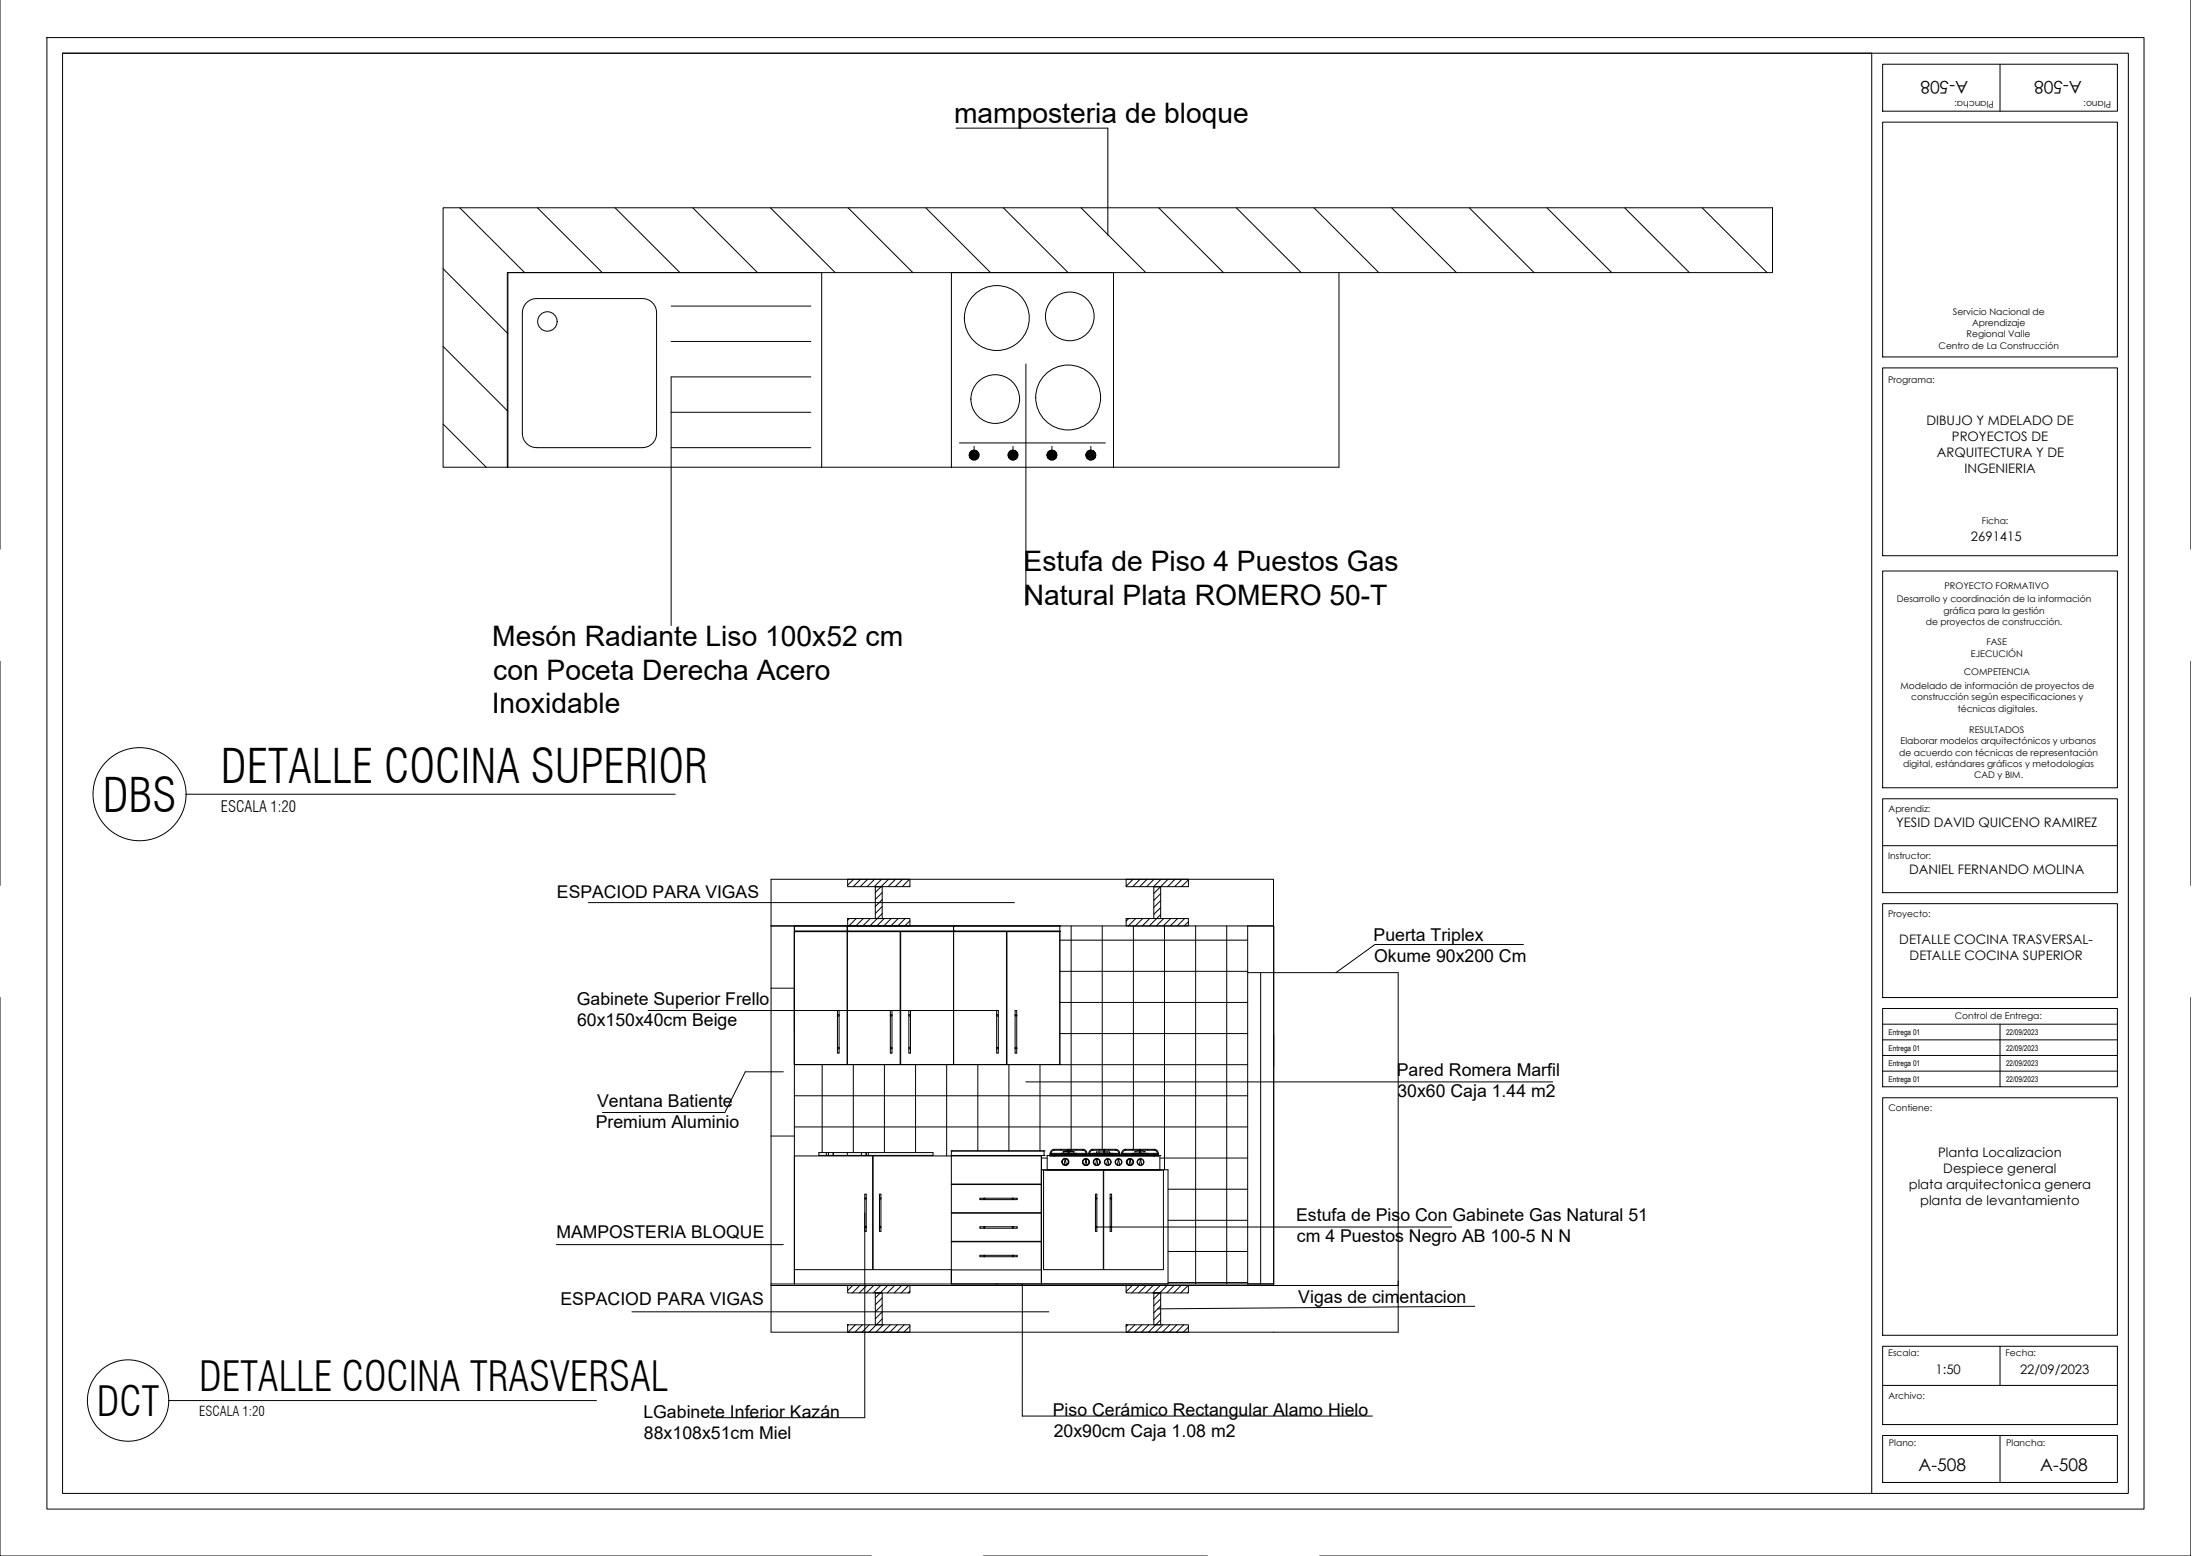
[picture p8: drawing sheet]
<svg xmlns="http://www.w3.org/2000/svg" width="707mm" height="500mm" viewBox="0 0 707 500" stroke-linecap="round" stroke-linejoin="round" font-family="sans-serif">
<!-- layer: A-ANOTATE -->
<g fill="none" stroke="#000" stroke-width=".32">
<path d="M307.2 41.2h48.8v34.4M147.7 66.8l20.9 20.8M172.7 66.8l20.8 20.8M197.7 66.8l20.8 20.8M222.6 66.8l20.8 20.8M247.6 66.8l20.8 20.8M272.5 66.8l20.8 20.8M297.5 66.8l20.8 20.8M322.4 66.8l20.9 20.8M347.4 66.8l20.8 20.8M372.3 66.8l20.9 20.8M397.3 66.8l20.8 20.8"/>
<path d="M422.2 66.8l20.9 20.8M447.2 66.8l20.8 20.8M472.1 66.8l20.9 20.8M497.1 66.8l20.8 20.8M522.1 66.8l20.8 20.8M547 66.8l20.8 20.8M142.4 86.3l20.8 20.9M142.4 111.3l20.8 20.8M329.7 116.9v77.7M142.4 136.2l13.9 13.9M215.7 121.1v79.9M189.1 290h136.9"/>
<path d="M489.5 303.4h-47.7l-12.5 9.1M208.3 324.6h112.5M251.7 344.3h-12.2l-6.6 13.1h-39.3M329.6 347.6h169.4M178.8 399.9h72.9M277.9 389.6v65.9h-49.8M352.5 394.2h114M320.2 412.5h.1M328.5 412.5v42.4h112.5M473.9 419.7l-101.9 .8M203.1 421.4h133.9"/>
</g>
<!-- layer: 0 -->
<g fill="none" stroke="#000" stroke-width=".32">
<path d="M20.1 17.1h581.4M247.8 297.5h161.5v115.5M255.3 299.3h.1M255.3 299.2h.1M255.3 297.5h.1M255.3 297.5v115M255.3 299.2h85.3M255.3 299.3h34v42.7M272.3 299.2h.1M272.3 297.5h.1M272.3 297.5v44.5M272.4 282.5h20v2.4h-20z"/>
<path d="M272.4 295.1h20v2.4h-20zM272.9 295.1l-.5 .5M274.3 282.5l-1.9 1.9M275.1 295.1l-2.3 2.4M276.5 282.5l-2.3 2.4M277.4 295.1l-2.4 2.4M278.8 282.5l-2.4 2.4M279.7 295.1l-2.4 2.4M281.1 282.5l-2.4 2.4M281.3 284.9h2.2v10.2h-2.2zM281.3 284.9h2.2M283.3 282.5l-2.4 2.4"/>
<path d="M283.5 286.8l-2.2 2.2M283.5 289l-2.2 2.2M283.5 291.2l-2.2 2.3M283.5 293.5l-4 4M284.1 295.1l-2.4 2.4M285.5 282.5l-4.2 4.2M286.4 295.1l-2.4 2.4M287.8 282.5l-2.4 2.4M288.6 295.1l-2.3 2.4M290 282.5l-2.3 2.4M290.9 295.1l-2.4 2.4M292.3 282.5l-2.4 2.4"/>
<path d="M292.4 284.6l-.3 .3M292.4 295.8l-1.7 1.7M306.4 299.2h.1M306.4 297.5h.1M306.4 297.5v44.5M340.6 299.2h.1M340.6 297.5h.1M340.6 299.3h-17v42.7M340.6 297.5v44.5M344.2 297.5v71.7M354.2 297.5v71.7M361.9 282.5h20v2.4h-20z"/>
<path d="M361.9 295.1h20v2.4h-20zM362.7 295.1l-.8 .8M364.1 282.5l-2.2 2.2M364.2 297.5v71.7M365 295.1l-2.4 2.4M366.4 282.5l-2.4 2.4M367.2 295.1l-2.4 2.4M368.6 282.5l-2.4 2.4M369.4 295.1l-2.3 2.4M370.8 284.9h2.2v10.2h-2.2zM370.8 284.9h2.2M370.8 282.5l-2.3 2.4"/>
<path d="M373 293.8l-3.7 3.7M373 287.1l-2.2 2.2M373 289.3l-2.2 2.2M373 291.6l-2.2 2.2M373.1 282.5l-2.4 2.4M374 295.1l-2.4 2.4M374.2 297.5v78.3M375.3 282.5l-4.5 4.5M376.2 295.1l-2.4 2.4M377.6 282.5l-2.4 2.4M378.4 295.1l-2.4 2.4M379.8 282.5l-2.4 2.4"/>
<path d="M380.7 295.1l-2.4 2.4M381.9 282.7l-2.2 2.2M381.9 296.1l-1.4 1.4M384.2 297.5v115M394.2 297.5v115M400.9 297.5v115M409.2 297.5v-15h-161.4v145.5h201.5v-115.5h-48.4M247.8 317.5h7.5M340.6 302h60.3M340.6 312.1h60.3M405.1 312.5v100M269.1 324.6h.5v13.7h-.5z"/>
<path d="M286.1 324.6h.5v13.7h-.5zM292.1 324.6h.5v13.7h-.5zM320.3 324.6h.5v13.7h-.5zM326.2 324.6h.5v13.7h-.5zM340.6 322h60.3M340.6 332.1h60.3M255.3 342h.1M255.3 342h85.3M255.3 342h145.6M255.3 352h145.6M264.2 342v28.3M274.2 342v28.3"/>
<path d="M284.2 342v28.3M289.4 342v-42.7h34v42.7M294.2 342v28.3M304.2 342v29.4M306.4 342h.1M314.2 342v27.8M324.2 342v27.8M334.2 342v27.8M340.6 342h.1M247.8 365h7.5M255.3 371.4h25.1v36.5h-25.1M255.3 362h145.6"/>
<path d="M263.1 370.3h36.7v.9h-36.7zM265.5 370.3v.9M266.2 370.3v.9M267.8 370.3v.9M272.3 370.3v.9M276.8 370.3v.9M278.3 370.3v.9M279 370.3v.9M305.7 371.2h.1M305.7 369.8h.1M305.7 371.2h29.8M305.7 369.8v42.7"/>
<path d="M305.7 369.8h29.8M334.6 375.8h.1M334.6 375.8h40.7v36.7M334.6 371.2v41.3M334.6 371.4h-54v36.5h25.1M334.6 372h1.9M335.3 375.9h19.2v32h-19.2zM335.5 371.2h.1M335.5 369.8h.1M335.5 369.8v1.4M336.5 371.2h.1M336.5 371.2h36.2"/>
<path d="M336.5 371.2v4.6M337.4 371h34.9v.4h-34.9zM337.5 370.5l11.7 .1M337.5 370.5v.1M337.8 370.5h.1M337.8 370.5v.1M338.8 369.2h9.2M338.8 369.5h9.2M338.8 369.2v.3M338.8 370.5v.9M338.8 369.2a1.3 1.3 0 0 0-1.3 1.3M338.8 369.5a1.01 1.01 0 0 0-1 1"/>
<path d="M341 371h.1M341 370.5h.1M341 369.2v.3M341 370.5v.5M341.7 371v-1.1h3.4v1.1M341.7 370.8h3.4M342.3 372.3l-.4 1.9M342.3 372.3h.1M342.3 372.3l.4 1.9M343.2 370.5h.1M343.2 370.5h.3M343.2 369.4v1.1"/>
<path d="M343.5 370.5h.1M343.5 369.4v1.1M345.1 370.1l-1.7-.5-1.7 .5h3.4M345.8 371h.1M345.8 370.5h.1M345.8 369.2v.3M345.8 370.5v.5M348 369.2v.3M348 370.5v.5M348 369.5a1.01 1.01 0 0 1 1 1M348 369.2a1.3 1.3 0 0 1 1.3 1.3M348.6 374.3h.7"/>
<path d="M348.9 372.4h.1M348.9 372.4a.98 .98 0 0 0-.9 .8 .98 .98 0 0 0 .6 1.1M349 370.5h.1M349 372.4l-.4 1.9M349 370.5v.1M349 372.4l.3 1.9M349 372.4a.98 .98 0 0 1 .9 .8 .98 .98 0 0 1-.6 1.1M349.9 370.5h9.9M349.9 370.5v.1M350.2 370.5h.1M350.2 370.5v.1M351.2 369.2h7.3v.3h-7.3"/>
<path d="M351.2 369.2v.3M351.2 370.5v.5M351.2 369.2a1.3 1.3 0 0 0-1.3 1.3M351.2 369.5a1.01 1.01 0 0 0-1 1M351.5 371h.1M351.5 370.5h.1M351.5 370.5v.5M352.2 370.5v.5M352.4 371v-.9h4.2v.9M352.4 372.3l-.3 2M352.4 372.3h.1M352.4 372.3l.4 2"/>
<path d="M353.1 370.1v.9M353.4 369.2v.3M354.7 375.9h19.2v32h-19.2zM354.7 370.5h.1M354.7 370.5h.3M354.7 369.4v1.1M354.7 369.4h.3M355 370.5h.1M355 369.4v1.1M355.8 370.1v.9M356 372.3h.1M356 372.4l-.4 1.9"/>
<path d="M356 372.4l.3 1.9M356.3 369.2v.3M356.7 371h.1M356.7 370.5h.1M356.7 370.5v.5M357.5 371h.1M357.5 370.5h.1M357.5 370.5v.5M358.5 370.5v.5M358.5 369.5a1.01 1.01 0 0 1 1 1M358.5 369.2a1.3 1.3 0 0 1 1.3 1.3M359.4 372.4l-.3 1.9"/>
<path d="M359.4 372.3h.1M359.5 372.4l.3 1.9M359.5 370.5h.1M359.5 370.5v.1M359.8 370.5v.1M360.4 370.5h11.8M360.4 370.5v.1M360.7 370.5h.1M360.7 370.5v.1M361.7 370.5v.5M361.7 369.2a1.3 1.3 0 0 0-1.3 1.3M361.7 369.5a1.01 1.01 0 0 0-1 1"/>
<path d="M363.2 372.4l-.4 1.9M363.2 372.3h.1M363.2 372.4l.3 1.9M363.9 371h.1M363.9 370.5h.1M363.9 369.2v.3M363.9 370.5v.5M364.6 370.5v.5M364.6 370.1a3.4 3.4 0 0 1 3.4 0h-3.4M366.2 370.5h.1M366.2 370.5h.2M366.2 369.4v1.1"/>
<path d="M366.4 370.5h.1M366.4 369.4v1.1M366.5 372.4l-.3 1.9M366.5 372.3h.1M366.5 372.4l.4 1.9M368 370.5v.5M368.7 371h.1M368.7 370.5h.1M368.7 369.2v.3M368.7 370.5v.5M370.9 369.2h-9.2v.3h9.2M370.9 369.2v.3"/>
<path d="M370.9 370.5v.9M370.9 369.2a1.3 1.3 0 0 1 1.3 1.3M370.9 369.5a1.01 1.01 0 0 1 1 1M371.9 370.5h.1M371.9 370.5v.1M372.2 370.5v.1M372.7 371.2h.1M372.7 371.2v4.6M372.7 372h28.2M277.9 383.7h.5v11.9h-.5zM282.6 383.7h.5v11.9h-.5zM305.7 398.9h28.9"/>
<path d="M305.7 380.4h28.9M305.7 380.5h28.9M305.7 389.6h28.9M305.7 389.7h28.9M305.7 398.8h28.9M314.9 385h11.9v.4h-11.9zM314.9 394.1h11.9v.5h-11.9zM352 383.7h.5v11.9h-.5zM356.7 383.7h.5v11.9h-.5zM375.3 382.1h25.6M375.3 392h25.6M247.8 412.5h161.5"/>
<path d="M247.8 413h201.5M272.4 413h20v2.4h-20zM274 413l-1.6 1.6M276.3 413l-2.4 2.4M278.5 413l-2.4 2.4M280.8 413l-2.4 2.4M281.3 415.4h2.2v10.2h-2.2zM281.3 415.4h2.2M283 413l-2.4 2.4M283.5 417l-2.2 2.2M283.5 419.2l-2.2 2.2M285.2 413l-3.9 4"/>
<path d="M287.5 413l-2.4 2.4M289.7 413l-2.3 2.4M292 413l-2.4 2.4M292.4 414.8l-.6 .6M305.7 408h28.9M314.9 403.3h11.9v.4h-11.9zM361.9 413h20v2.4h-20zM363.8 413l-1.9 1.9M366.1 413l-2.4 2.4M368.3 413l-2.4 2.4M370.6 413l-2.4 2.4M370.8 415.4h2.2v10.2h-2.2z"/>
<path d="M370.8 415.4h2.2M372.8 413l-2.4 2.4M373 417.3l-2.2 2.2M373 419.5l-2.2 2.3M375.1 413l-4.3 4.3M375.3 402.1h25.6M375.3 412h25.6M377.3 413l-2.4 2.4M379.5 413l-2.3 2.4M381.8 413l-2.4 2.4M381.9 415.1l-.2 .3M272.4 425.6h20v2.4h-20z"/>
<path d="M272.6 425.6l-.2 .2M274.9 425.6l-2.4 2.4M277.1 425.6l-2.4 2.4M279.4 425.6l-2.4 2.4M283.5 421.5l-2.2 2.2M283.5 423.7l-4.3 4.3M283.8 425.6l-2.3 2.4M286.1 425.6l-2.4 2.4M288.3 425.6l-2.3 2.4M290.6 425.6l-2.4 2.4M292.4 426.1l-2 1.9M361.9 425.6h20v2.4h-20z"/>
<path d="M362.4 425.6l-.5 .6M364.7 425.6l-2.4 2.4M366.9 425.6l-2.4 2.4M369.2 425.6l-2.4 2.4M373 421.8l-2.2 2.2M373 424l-4 4M373.7 425.6l-2.4 2.4M375.9 425.6l-2.4 2.4M378.1 425.6l-2.3 2.4M380.4 425.6l-2.4 2.4M381.9 426.4l-1.6 1.6"/>
<circle cx="269.4" cy="326.2" r=".26"/>
<circle cx="269.4" cy="336.7" r=".26"/>
<circle cx="286.4" cy="326.2" r=".26"/>
<circle cx="286.4" cy="336.7" r=".26"/>
<circle cx="292.3" cy="326.2" r=".26"/>
<circle cx="292.3" cy="336.7" r=".26"/>
<circle cx="320.5" cy="326.2" r=".26"/>
<circle cx="320.5" cy="336.7" r=".26"/>
<circle cx="326.5" cy="326.2" r=".26"/>
<circle cx="326.5" cy="336.7" r=".26"/>
<circle cx="337.7" cy="370.7" r=".22"/>
<circle cx="342.3" cy="373.2" r=".98"/>
<circle cx="342.3" cy="373.2" r="1.09"/>
<circle cx="342.4" cy="373.3" r="1.08"/>
<circle cx="343.4" cy="369.4" r=".14"/>
<circle cx="349" cy="373.3" r="1.08"/>
<circle cx="349" cy="373.3" r="1.09"/>
<circle cx="349.1" cy="370.7" r=".22"/>
<circle cx="350" cy="370.7" r=".22"/>
<circle cx="352.4" cy="373.3" r="1.08"/>
<circle cx="352.4" cy="373.3" r=".98"/>
<circle cx="352.4" cy="373.3" r="1.09"/>
<circle cx="356" cy="373.3" r=".98"/>
<circle cx="356" cy="373.3" r="1.09"/>
<circle cx="359.4" cy="373.3" r=".98"/>
<circle cx="359.4" cy="373.3" r="1.09"/>
<circle cx="359.7" cy="370.7" r=".22"/>
<circle cx="360.6" cy="370.7" r=".22"/>
<circle cx="363" cy="373.3" r="1.08"/>
<circle cx="363.2" cy="373.3" r=".98"/>
<circle cx="363.2" cy="373.3" r="1.09"/>
<circle cx="366.3" cy="369.4" r=".14"/>
<circle cx="366.5" cy="373.3" r=".98"/>
<circle cx="366.5" cy="373.3" r="1.09"/>
<circle cx="372" cy="370.7" r=".22"/>
<circle cx="278.1" cy="385" r=".22"/>
<circle cx="278.1" cy="394.2" r=".22"/>
<circle cx="282.9" cy="385" r=".22"/>
<circle cx="282.9" cy="394.2" r=".22"/>
<circle cx="316.3" cy="394.3" r=".22"/>
<circle cx="316.3" cy="385.2" r=".22"/>
<circle cx="325.5" cy="385.2" r=".22"/>
<circle cx="325.5" cy="394.3" r=".22"/>
<circle cx="352.3" cy="385" r=".22"/>
<circle cx="352.3" cy="394.2" r=".22"/>
<circle cx="357" cy="385" r=".22"/>
<circle cx="357" cy="394.2" r=".22"/>
<circle cx="316.3" cy="403.5" r=".22"/>
<circle cx="325.5" cy="403.5" r=".22"/>
</g>
<!-- layer: MUEBLES -->
<g fill="none" stroke="#000" stroke-width=".32">
<path d="M215.7 98.3h44.9M430.3 87.6v62.5h-267.3v-62.5h101.1v62.5M167.9 100.5v38.8M167.9 100.5a4.5 4.5 0 0 1 4.5-4.6h34a4.5 4.5 0 0 1 4.6 4.6M211 100.5v38.8M215.7 109.7h44.9M167.9 139.3a4.6 4.6 0 0 0 4.5 4.5h34a4.5 4.5 0 0 0 4.6-4.5M215.7 132.5h44.9M215.7 121.1h44.9M215.7 143.8h44.9M305.7 150.1v-62.5h52.1v62.5M308.3 142.3h46.9"/>
<path d="M313 143.4v1.4M325.5 143.4v1.4M338 143.4v1.4M350.5 143.4v1.4"/>
<circle cx="175.9" cy="103.3" r="3.1"/>
<circle cx="320.3" cy="102.2" r="10.4"/>
<circle cx="343.8" cy="101.6" r="7.8"/>
<circle cx="319.8" cy="128.2" r="7.8"/>
<circle cx="343.3" cy="127.7" r="10.4"/>
</g>
<g fill="#000" stroke="#000" stroke-width=".32">
<path d="M313 146.2h1.6v.4zM325.5 146.2h1.6l-.1 .4zM338 146.2h1.6v.4zM350.5 146.2h1.6v.4z"/>
<path d="M311.5 146.6l.1 .3 1.4-.7zM311.6 146.9l1.4-.7-1.2 1zM311.8 147.2l.3 .2 .9-1.2z"/>
<path d="M311.6 145.5l-.1 .4 1.5 .3zM311.5 145.9l1.5 .3h-1.5zM311.5 146.2v.4l1.5-.4z"/>
<path d="M313 146.2l-.9 1.2 .3 .2zM313 146.2l-.3 1.5-.3-.1zM313 146.2l-.3 1.5 .3 .1z"/>
<path d="M312.1 145l.9 1.2-.6-1.4zM312.1 145l.9 1.2-1.2-1zM311.8 145.2l-.2 .3 1.4 .7z"/>
<path d="M313 146.2v1.6l.4-.1zM313 146.2l.7 1.4-.3 .1zM313 146.2l.7 1.4 .3-.2z"/>
<path d="M313 144.6v1.6l.4-1.5zM312.7 144.7l.3-.1v1.6zM312.4 144.8l.6 1.4-.3-1.5z"/>
<path d="M313 146.2l1 1.2 .2-.2zM313 146.2l1.4 .7-.2 .3zM313 146.2l1.4 .7 .2-.3z"/>
<path d="M314 145l-1 1.2 1.2-1zM313.7 144.8l.3 .2-1 1.2zM313.4 144.7l-.4 1.5 .7-1.4z"/>
<path d="M313 146.2h1.6v-.3zM313 146.2l1.4-.7 .2 .4zM313 146.2l1.4-.7-.2-.3z"/>
<path d="M324 146.6l.1 .3 1.4-.7zM324.1 146.9l1.4-.7-1.2 1zM324.3 147.2l.2 .2 1-1.2z"/>
<path d="M324.1 145.5l-.1 .4 1.5 .3zM324 145.9l1.5 .3h-1.5zM324 146.2v.4l1.5-.4z"/>
<path d="M325.5 146.2l-1 1.2 .3 .2zM325.5 146.2l-.3 1.5-.4-.1zM325.5 146.2l-.3 1.5 .3 .1z"/>
<path d="M324.5 145l1 1.2-.7-1.4zM324.5 145l1 1.2-1.2-1zM324.3 145.2l-.2 .3 1.4 .7z"/>
<path d="M325.5 146.2v1.6l.4-.1zM325.5 146.2l.7 1.4-.3 .1zM325.5 146.2l.7 1.4 .3-.2z"/>
<path d="M325.5 144.6v1.6l.4-1.5zM325.2 144.7l.3-.1v1.6zM324.8 144.8l.7 1.4-.3-1.5z"/>
<path d="M325.5 146.2l1 1.2 .2-.2zM325.5 146.2l1.4 .7-.2 .3zM325.5 146.2l1.4 .7 .1-.3z"/>
<path d="M326.5 145l-1 1.2 1.2-1zM326.2 144.8l.3 .2-1 1.2zM325.9 144.7l-.4 1.5 .7-1.4z"/>
<path d="M325.5 146.2h1.6l-.1-.3zM325.5 146.2l1.4-.7 .1 .4zM325.5 146.2l1.4-.7-.2-.3z"/>
<path d="M336.5 146.6l.1 .3 1.4-.7zM336.6 146.9l1.4-.7-1.2 1zM336.8 147.2l.3 .2 .9-1.2z"/>
<path d="M336.6 145.5l-.1 .4 1.5 .3zM336.5 145.9l1.5 .3h-1.5zM336.5 146.2v.4l1.5-.4z"/>
<path d="M338 146.2l-.9 1.2 .3 .2zM338 146.2l-.3 1.5-.3-.1zM338 146.2l-.3 1.5 .3 .1z"/>
<path d="M337.1 145l.9 1.2-.6-1.4zM337.1 145l.9 1.2-1.2-1zM336.8 145.2l-.2 .3 1.4 .7z"/>
<path d="M338 146.2v1.6l.4-.1zM338 146.2l.7 1.4-.3 .1zM338 146.2l.7 1.4 .3-.2z"/>
<path d="M338 144.6v1.6l.4-1.5zM337.7 144.7l.3-.1v1.6zM337.4 144.8l.6 1.4-.3-1.5z"/>
<path d="M338 146.2l1 1.2 .3-.2zM338 146.2l1.4 .7-.1 .3zM338 146.2l1.4 .7 .2-.3z"/>
<path d="M339 145l-1 1.2 1.3-1zM338.7 144.8l.3 .2-1 1.2zM338.4 144.7l-.4 1.5 .7-1.4z"/>
<path d="M338 146.2h1.6v-.3zM338 146.2l1.4-.7 .2 .4zM338 146.2l1.4-.7-.1-.3z"/>
<path d="M349 146.6l.1 .3 1.4-.7zM349.1 146.9l1.4-.7-1.2 1zM349.3 147.2l.3 .2 .9-1.2z"/>
<path d="M349.1 145.5l-.1 .4 1.5 .3zM349 145.9l1.5 .3h-1.5zM349 146.2v.4l1.5-.4z"/>
<path d="M350.5 146.2l-.9 1.2 .3 .2zM350.5 146.2l-.3 1.5-.3-.1zM350.5 146.2l-.3 1.5 .3 .1z"/>
<path d="M349.6 145l.9 1.2-.6-1.4zM349.6 145l.9 1.2-1.2-1zM349.3 145.2l-.2 .3 1.4 .7z"/>
<path d="M350.5 146.2v1.6l.4-.1zM350.5 146.2l.7 1.4-.3 .1zM350.5 146.2l.7 1.4 .3-.2z"/>
<path d="M350.5 144.6v1.6l.4-1.5zM350.2 144.7l.3-.1v1.6zM349.9 144.8l.6 1.4-.3-1.5z"/>
<path d="M350.5 146.2l1 1.2 .3-.2zM350.5 146.2l1.4 .7-.1 .3zM350.5 146.2l1.4 .7 .2-.3z"/>
<path d="M351.5 145l-1 1.2 1.3-1zM351.2 144.8l.3 .2-1 1.2zM350.9 144.7l-.4 1.5 .7-1.4z"/>
<path d="M350.5 146.2h1.6v-.3zM350.5 146.2l1.4-.7 .2 .4zM350.5 146.2l1.4-.7-.1-.3z"/>
</g>
<!-- layer: A-MUROS-Y.QUICENO -->
<path d="M569.6 87.5v-20.7h-427.2v83.3h20.8v-62.5h406.4" fill="none" stroke="#000" stroke-width=".32"/>
<!-- layer: A-BORDE-P -->
<path d="M0 -.1v176.5M704 -.1v176.5M0 212.4v72.1M704 212.4v72.1M0 320.4v179.5h280M704 320.4v179.5h-280M316 499.9h72" fill="none" stroke="#000" stroke-width=".32"/>
<!-- layer: A-MARGEN-1 -->
<path d="M15.1 12.1h673.9v472.7h-673.9z" fill="none" stroke="#000" stroke-width=".32"/>
<!-- layer: A-MARGEN-2 -->
<path d="M20.1 17.1h663.8v462.7h-663.8zM601.5 17.1v462.7M642.7 20.6v15.1M605 271.7h75.4M605 329h75.4M605 334.1h75.4M605 339.1h75.4M642.7 329v20.1M605 344.1h75.4M642.7 432.5v12.6M605 445.1h75.4M642.7 461.2v15.1" fill="none" stroke="#000" stroke-width=".32"/>
<!-- layer: A-ROTULO -->
<path d="M605 20.6h75.4v15.1h-75.4zM605 39.2h75.4v75.5h-75.4zM605 118.2h75.4v60.3h-75.4zM605 183.4h75.4v69.7h-75.4zM605 256.6h75.4v30.2h-75.4zM605 290.3h75.4v30.2h-75.4zM605 324h75.4v25.1h-75.4zM605 352.7h75.4v76.3h-75.4zM605 432.5h75.4v25.2h-75.4zM605 461.2h75.4v15.1h-75.4z" fill="none" stroke="#000" stroke-width=".32"/>
<!-- layer: A-SIMB -->
<g fill="none" stroke="#000" stroke-width=".32">
<path d="M59.8 255.2h157.2M54.2 450h137.5"/>
<circle cx="44.8" cy="255.1" r="15"/>
<circle cx="41.2" cy="449.9" r="13.1"/>
</g>
<g font-size="15.1">
<text x="71" y="251.6">DETALLE COCINA SUPERIOR</text>
<text x="33" y="260.8">DBS</text>
</g>
<g font-size="13.2">
<text x="64" y="446.8">DETALLE COCINA TRASVERSAL</text>
<text x="31.1" y="454.8">DCT</text>
</g>
<g font-size="9.1">
<text x="306.6" y="39.4">mamposteria de bloque</text>
<text x="329" y="183.6">Estufa de Piso 4 Puestos Gas</text>
<text x="329" y="194.5">Natural Plata ROMERO 50-T</text>
<text x="158.2" y="207.5">Mesón Radiante Liso 100x52 cm</text>
<text x="158.5" y="218.3">con Poceta Derecha Acero</text>
<text x="158" y="229.1">Inoxidable</text>
</g>
<g font-size="5.7">
<text x="441.4" y="302.2">Puerta Triplex</text>
<text x="441.6" y="309.1">Okume 90x200 Cm</text>
<text x="185.3" y="322.9">Gabinete Superior Frello</text>
<text x="185.4" y="329.7">60x150x40cm Beige</text>
<text x="448.9" y="345.6">Pared Romera Marfil</text>
<text x="449.1" y="352.5">30x60 Caja 1.44 m2</text>
<text x="191.9" y="355.5">Ventana Batiente</text>
<text x="191.5" y="362.3">Premium Aluminio</text>
<text x="416.5" y="392.3">Estufa de Piso Con Gabinete Gas Natural 51</text>
<text x="416.8" y="399.1">cm 4 Puestos Negro AB 100-5 N N</text>
<text x="180.1" y="419.1">ESPACIOD PARA VIGAS</text>
<text x="417.2" y="418.5">Vigas de cimentacion</text>
<text x="206.8" y="455.4">LGabinete Inferior Kazán</text>
<text x="338.3" y="454.8">Piso Cerámico Rectangular Alamo Hielo</text>
<text x="338.6" y="461.7">20x90cm Caja 1.08 m2</text>
<text x="206.9" y="462.2">88x108x51cm Miel</text>
</g>
<g font-size="5.6">
<text x="632.4" y="26.2" transform="rotate(-180 632.4 26.2)">A-508</text>
<text x="669" y="26.2" transform="rotate(-180 669 26.2)">A-508</text>
<text x="179" y="288.4">ESPACIOD PARA VIGAS</text>
<text x="178.8" y="397.7">MAMPOSTERIA BLOQUE</text>
<text x="616.5" y="472.7">A-508</text>
<text x="655.6" y="472.5">A-508</text>
</g>
<text font-size="5" x="71" y="260.8">ESCALA 1:20</text>
<text font-size="4.4" x="64" y="454.8">ESCALA 1:20</text>
<g font-size="4.2">
<text x="619" y="136.5">DIBUJO Y MDELADO DE</text>
<text x="627.3" y="141.6">PROYECTOS DE</text>
<text x="622.4" y="146.7">ARQUITECTURA Y DE</text>
<text x="631.3" y="151.8">INGENIERIA</text>
<text x="633.4" y="173.9">2691415</text>
<text x="609.3" y="265.7">YESID DAVID QUICENO RAMIREZ</text>
<text x="613.5" y="280.7">DANIEL FERNANDO MOLINA</text>
<text x="610.3" y="303.3">DETALLE COCINA TRASVERSAL-</text>
<text x="613.7" y="308.4">DETALLE COCINA SUPERIOR</text>
<text x="622.8" y="371.8">Planta Localizacion</text>
<text x="624.5" y="376.9">Despiece general</text>
<text x="613.4" y="382.1">plata arquitectonica genera</text>
<text x="617" y="387.3">planta de levantamiento</text>
<text x="622" y="441.6">1:50</text>
<text x="649.1" y="441.6">22/09/2023</text>
</g>
<g font-size="2.9">
<text x="640.7" y="32.4" transform="rotate(-180 640.7 32.4)">Plancha:</text>
<text x="678.4" y="32.4" transform="rotate(-180 678.4 32.4)">Plano:</text>
<text x="627.6" y="101.2">Servicio Nacional de</text>
<text x="633.7" y="104.8">Aprendizaje</text>
<text x="623" y="112.1">Centro de La Construcción</text>
<text x="631.9" y="108.4">Regional Valle</text>
<text x="606.7" y="123.2">Programa:</text>
<text x="636.9" y="168.2">Ficha:</text>
<text x="624.9" y="189.1">PROYECTO FORMATIVO</text>
<text x="609.5" y="193.4">Desarrollo y coordinación de la información</text>
<text x="624.5" y="197.1">gráfica para la gestión</text>
<text x="618.8" y="200.8">de proyectos de construcción.</text>
<text x="638.3" y="207.2">FASE</text>
<text x="633.4" y="211">EJECUCIÓN</text>
<text x="610.7" y="221.3">Modelado de información de proyectos de</text>
<text x="631.1" y="216.7">COMPETENCIA</text>
<text x="614.2" y="225">construcción según especificaciones y</text>
<text x="629.1" y="228.7">técnicas digitales.</text>
<text x="610.7" y="239.1">Elaborar modelos arquitectónicos y urbanos</text>
<text x="632.8" y="235.5">RESULTADOS</text>
<text x="610.3" y="242.8">de acuerdo con técnicas de representación</text>
<text x="611.5" y="246.5">digital, estándares gráficos y metodologías</text>
<text x="634.3" y="250.1">CAD y BIM.</text>
<text x="606.9" y="260.9">Aprendiz:</text>
<text x="606.8" y="276">Instructor:</text>
<text x="606.7" y="294.6">Proyecto:</text>
<text x="628.2" y="327.4">Control de Entrega:</text>
<text x="606.8" y="357">Contiene:</text>
<text x="606.7" y="435.8">Escala:</text>
<text x="644.5" y="435.8">Fecha:</text>
<text x="606.9" y="449.6">Archivo:</text>
<text x="607" y="464.5">Plano:</text>
<text x="644.7" y="464.5">Plancha:</text>
</g>
<g font-size="2.5">
<text x="606.9" y="332.5">Entrega 01</text>
<text x="644.6" y="332.5">22/09/2023</text>
<text x="606.9" y="337.5">Entrega 01</text>
<text x="644.6" y="337.5">22/09/2023</text>
<text x="606.9" y="342.5">Entrega 01</text>
<text x="606.9" y="347.5">Entrega 01</text>
<text x="644.6" y="342.5">22/09/2023</text>
<text x="644.6" y="347.5">22/09/2023</text>
</g>
</svg>
